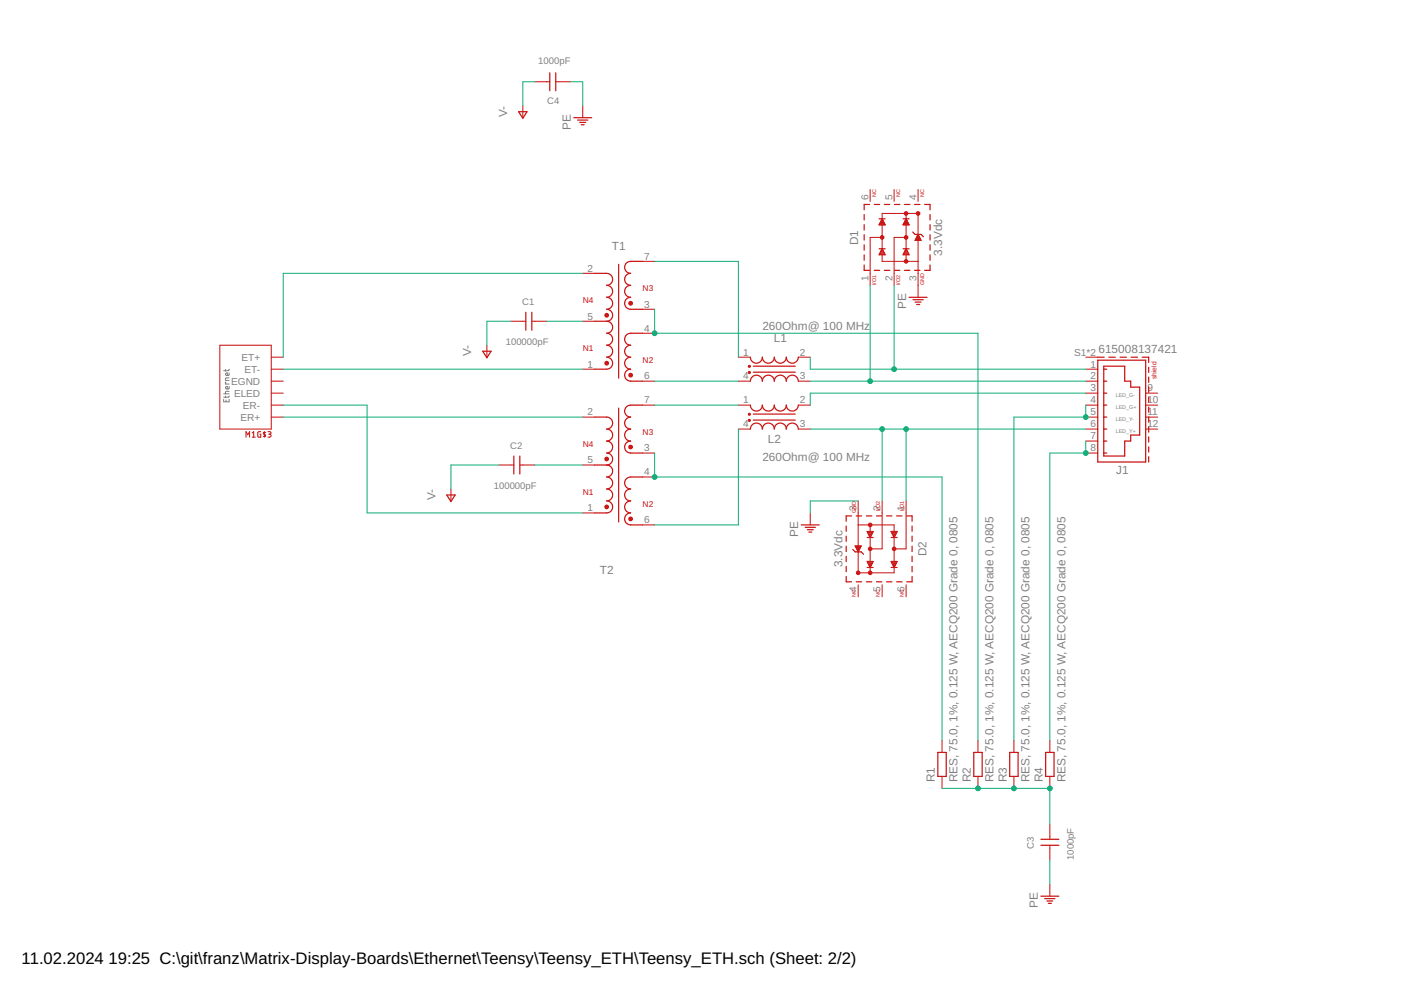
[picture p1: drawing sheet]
<svg xmlns="http://www.w3.org/2000/svg" width="297mm" height="210mm" viewBox="0 0 297 210" stroke-linecap="round" stroke-linejoin="round" font-family="sans-serif">
<path d="M47.8 78.3v.4M48.6 79.1l-.1 .5h-.4a.28 .28 0 0 1-.3-.3 .28 .28 0 0 1 .4-.2v.5M48.6 78.3l-.2 .3h-1M47.4 84.7v.5h1.2v-.5M47.4 83.5h1.2M47.8 84v.3M47.9 84.8v.4M47.9 81h-.1v.4h.8M48.6 84l-.1 .2h-1.1M48.6 83h-.7l-.1 .5M48.6 81.9l-.1 .5-.4 .1a.28 .28 0 0 1-.3-.4 .28 .28 0 0 1 .4-.2v.6M48.6 80.1h-.7l-.1 .2v.3h.8" fill="none" stroke="#808080" stroke-width=".21"/>
<g fill="none" stroke="#c90d0c" stroke-width=".21">
<path d="M113.4 17.3h3.1M117.8 17.3h3.2M110.8 22.4v2.6M123.5 22.4v2.6M123.5 58h2.6M136.2 55.4h2.6M184.5 40.2v2.5M187 54.1v1.3h7.6M187 50.3h-2.5v10.2M187 46.4v-1.1h7.6v17.7M187 47.8v4.9M189.6 40.2v2.5"/>
<path d="M192.1 50.3h-2.5v10.2M192.1 45.3v1.2M192.1 47.8v5.1M192.1 54.1v1.3M194.6 40.2v2.5M46.6 73.2h10.9v17.8h-10.9zM57.5 78.3h2.5M57.5 75.7h2.5M103.2 73.2v2.5M108.3 68.1h3.2M112.8 68.1h3.1M123.5 78.3h2.6"/>
<path d="M123.5 68.1h2.6M136.2 65.6h2.6M136.2 70.7h2.6M156.5 75.7h2.6M169.2 75.7h2.6M230.2 78.3h2.5M230.2 75.7h2.5M52.2 92.7v-1.2l.3 .7 .4-.7v1.2M53.5 91.8l.3-.3v1.2M53.5 92.7h.6M55.3 91.5l-.6 .2v.7l.1 .3h.5v-.6h-.2M56.1 91.5v1.2"/>
<path d="M56.3 91.7h-.3l-.2 .1 .5 .5v.2h-.5M56.8 91.5h.5l.2 .2-.2 .3-.3 .1M57.1 92.1l.4 .2-.1 .3-.6 .1M57.5 88.4h2.5M57.5 85.9h2.5M57.5 83.4h2.5M57.5 80.8h2.5M105.8 98.6h3.1M110.2 98.6h3.2M123.5 88.4h2.6M123.5 98.6h2.6M136.2 85.9h2.6"/>
<path d="M136.2 80.8h2.6M136.2 96.1h2.6M156.5 85.9h2.6M156.5 80.8h2.6M156.5 91h2.6M169.2 85.9h2.6M169.2 80.8h2.6M169.2 91h2.6M230.2 88.4h2.5M230.2 85.9h2.5M230.2 83.4h2.5M230.2 80.8h2.5"/>
<path d="M230.2 91h2.5M230.2 96.1h2.5M230.2 93.5h2.5M242.9 88.4h2.5M242.9 85.9h2.5M242.9 83.4h2.5M242.9 91h2.5M95.6 103.7v2.5M123.5 108.8h2.6M136.2 101.1h2.6M136.2 111.3h2.6M171.8 108.8v2.5"/>
<path d="M181.9 111.3h7.7v1.3M181.9 106.2v15.3h7.7v-1.2M184.5 111.3v1.3M184.5 113.8v5.1M187 106.2v10.2h-2.5M189.6 114v4.9M192.1 106.2v10.2h-2.5M181.9 124v2.5M184.5 120.2v1.3M187 124v2.5M192.1 124v2.5M199.7 157v2.5"/>
<path d="M207.3 157v2.5M215 157v2.5M222.6 157v2.5M199.7 164.6v2.6M207.3 164.6v2.6M215 164.6v2.6M222.6 164.6v2.6M222.6 174.8v3.1M222.6 179.2v3.2M222.6 187.5v2.5"/>
</g>
<g fill="none" stroke="#c90d0c" stroke-width=".25">
<path d="M116.6 15.4v3.8M117.8 15.4v3.8M110 23.7h1.7l-.9 1.4zM121.6 25h3.9M122.4 25.5h2.2M122.9 26h1.3M123.2 26.5h.7M126.1 58h2.5a1.27 1.27 0 0 1 1.3 1.2 1.27 1.27 0 0 1-1.3 1.3 1.27 1.27 0 0 1 1.3 1.3 1.27 1.27 0 0 1-1.3 1.2 1.27 1.27 0 0 1 1.3 1.3 1.27 1.27 0 0 1-1.3 1.3 1.27 1.27 0 0 1 1.3 1.2 1.27 1.27 0 0 1-1.3 1.3M131.2 56v24.2M136.2 55.4h-2.5a1.27 1.27 0 0 0-1.3 1.3 1.27 1.27 0 0 0 1.3 1.3 1.27 1.27 0 0 0-1.3 1.2 1.27 1.27 0 0 0 1.3 1.3 1.27 1.27 0 0 0-1.3 1.3 1.27 1.27 0 0 0 1.3 1.2 1.27 1.27 0 0 0-1.3 1.3 1.27 1.27 0 0 0 1.3 1.3h2.5M183.2 45.5v1.1M183.2 47.6v1.2"/>
<path d="M183.2 49.8v1.1M183.2 51.9v1.1M183.2 54v1.2M183.2 56.2v1.1h1.2M184.4 43.3h-1.2v1.2M185.4 43.3h1.1M185.4 57.3h1.1M186.4 46.4h1.3M186.4 52.7h1.3M186.5 53.9h1.1M186.5 47.4h1M186.6 53.6h.9"/>
<path d="M186.6 47.2h.8M186.7 53.4h.7M186.8 47h.5M186.8 53.2h.5M186.9 46.8h.3M186.9 53h.3M187 46.5h.1M187 46.4l.7 1.3h-1.3zM187 52.7l.7 1.3h-1.3zM187 52.7v.1M187.5 43.3h1.1M187.5 57.3h1.1"/>
<path d="M189.6 43.3h1.2M189.6 57.3h1.2M191.5 46.4h1.2M191.5 52.7h1.2M191.6 53.9h1.1M191.6 47.4h1M191.7 53.6h.9M191.7 47.2h.8M191.8 43.3h1.1M191.8 57.3h1.1M191.8 53.4h.6M191.8 47h.6"/>
<path d="M191.9 53.2h.4M191.9 46.8h.4M192 53h.2M192 46.5h.2M192.1 46.4l.6 1.3h-1.2zM192.1 52.7l.6 1.3h-1.2zM192.1 52.7v.1M193.5 49.2l.5 .5h1.3l.5 .5M193.9 43.3h1.2M193.9 57.3h1.2M194.1 50.8h1.1M194.2 50.5h.9"/>
<path d="M194.4 50.3h.5M194.5 50.1h.3M194.6 49.9h.1M194.6 49.7l.7 1.3h-1.3zM196 43.3h1.2v1.2M197.2 56.2v1.1h-1.2M197.2 45.5v1.1M197.2 47.6v1.2M197.2 49.8v1.1M197.2 51.9v1.1M197.2 54v1.2M102.3 74.5h1.8l-.9 1.4z"/>
<path d="M111.5 66.2v3.8M112.8 66.2v3.8M126.1 68.1h2.5M128.6 68.1a1.27 1.27 0 0 1 1.3 1.3 1.27 1.27 0 0 1-1.3 1.3 1.27 1.27 0 0 1 1.3 1.2 1.27 1.27 0 0 1-1.3 1.3 1.27 1.27 0 0 1 1.3 1.3 1.27 1.27 0 0 1-1.3 1.2 1.27 1.27 0 0 1 1.3 1.3 1.27 1.27 0 0 1-1.3 1.3h-2.5M136.2 70.7h-2.5a1.27 1.27 0 0 0-1.3 1.2 1.27 1.27 0 0 0 1.3 1.3 1.27 1.27 0 0 0-1.3 1.3 1.27 1.27 0 0 0 1.3 1.2 1.27 1.27 0 0 0-1.3 1.3 1.27 1.27 0 0 0 1.3 1.3 1.27 1.27 0 0 0-1.3 1.2 1.27 1.27 0 0 0 1.3 1.3h2.5M159.1 75.7a1.27 1.27 0 0 0 1.3 1.3 1.27 1.27 0 0 0 1.2-1.3 1.27 1.27 0 0 0 1.3 1.3 1.27 1.27 0 0 0 1.3-1.3 1.27 1.27 0 0 0 1.2 1.3 1.27 1.27 0 0 0 1.3-1.3 1.27 1.27 0 0 0 1.3 1.3 1.27 1.27 0 0 0 1.2-1.3M159.7 77.6h8.9M159.7 78.9h8.9M192.7 63h3.9M193.6 63.5h2.1M194 64.1h1.3M194.4 64.6h.6"/>
<path d="M232.7 75.7h1.4M232.7 76.4h10.2v21.6h-10.2zM234 78.3h.7M234 77.6h4.5v3.2h1.2v1.3h1.9v10.1h-1.9v1.3h-1.2v3.2h-4.5zM235.1 75.7h1.4M237.5 75.7h1.3M239.8 75.7h1.4M242.2 75.7h1.3v1.2M243.5 77.9v1.1M243.5 79.9v1.2M108.9 96.7v3.8M110.2 96.7v3.8"/>
<path d="M126.1 88.4h2.5a1.27 1.27 0 0 1 1.3 1.3 1.27 1.27 0 0 1-1.3 1.3 1.27 1.27 0 0 1 1.3 1.2 1.27 1.27 0 0 1-1.3 1.3 1.27 1.27 0 0 1 1.3 1.3 1.27 1.27 0 0 1-1.3 1.3 1.27 1.27 0 0 1 1.3 1.2 1.27 1.27 0 0 1-1.3 1.3M126.1 98.6h2.5M128.6 98.6a1.27 1.27 0 0 1 1.3 1.3 1.27 1.27 0 0 1-1.3 1.2 1.27 1.27 0 0 1 1.3 1.3 1.27 1.27 0 0 1-1.3 1.3 1.27 1.27 0 0 1 1.3 1.2 1.27 1.27 0 0 1-1.3 1.3 1.27 1.27 0 0 1 1.3 1.3 1.27 1.27 0 0 1-1.3 1.3h-2.5M131.2 86.5v24.2M136.2 85.9h-2.5a1.27 1.27 0 0 0-1.3 1.3 1.27 1.27 0 0 0 1.3 1.2 1.27 1.27 0 0 0-1.3 1.3 1.27 1.27 0 0 0 1.3 1.3 1.27 1.27 0 0 0-1.3 1.2 1.27 1.27 0 0 0 1.3 1.3 1.27 1.27 0 0 0-1.3 1.3 1.27 1.27 0 0 0 1.3 1.3h2.5M159.1 80.8a1.27 1.27 0 0 1 1.3-1.3 1.27 1.27 0 0 1 1.2 1.3 1.27 1.27 0 0 1 1.3-1.3 1.27 1.27 0 0 1 1.3 1.3 1.27 1.27 0 0 1 1.2-1.3 1.27 1.27 0 0 1 1.3 1.3 1.27 1.27 0 0 1 1.3-1.3 1.27 1.27 0 0 1 1.2 1.3M159.1 91a1.27 1.27 0 0 1 1.3-1.3 1.27 1.27 0 0 1 1.2 1.3 1.27 1.27 0 0 1 1.3-1.3 1.27 1.27 0 0 1 1.3 1.3 1.27 1.27 0 0 1 1.2-1.3 1.27 1.27 0 0 1 1.3 1.3 1.27 1.27 0 0 1 1.3-1.3 1.27 1.27 0 0 1 1.2 1.3M159.1 85.9a1.27 1.27 0 0 0 1.3 1.3 1.27 1.27 0 0 0 1.2-1.3 1.27 1.27 0 0 0 1.3 1.3 1.27 1.27 0 0 0 1.3-1.3 1.27 1.27 0 0 0 1.2 1.3 1.27 1.27 0 0 0 1.3-1.3 1.27 1.27 0 0 0 1.3 1.3 1.27 1.27 0 0 0 1.2-1.3M159.7 89.1h8.9M159.7 87.8h8.9M234 80.8h.7M234 96.1h.7"/>
<path d="M234 85.9h.7M234 88.4h.7M234 93.5h.7M234 91h.7M234 83.4h.7M243.5 82.1v1.1M243.5 84.2v1.1M243.5 86.3v1.1M243.5 88.4v1.1M243.5 90.5v1.1M243.5 92.6v1.1M243.5 94.7v1.1"/>
<path d="M243.5 96.8v1.2M94.7 104.9h1.8l-.9 1.4zM136.2 101.1h-2.5a1.27 1.27 0 0 0-1.3 1.3 1.27 1.27 0 0 0 1.3 1.3 1.27 1.27 0 0 0-1.3 1.2 1.27 1.27 0 0 0 1.3 1.3 1.27 1.27 0 0 0-1.3 1.3 1.27 1.27 0 0 0 1.3 1.3 1.27 1.27 0 0 0-1.3 1.2 1.27 1.27 0 0 0 1.3 1.3h2.5M169.9 111.3h3.8M170.7 111.8h2.2M171.2 112.3h1.2M171.5 112.8h.6M179.4 111.5v1.1M179.4 113.7v1.1M179.4 115.8v1.1M179.4 117.9v1.2M180.6 109.4h-1.2v1.1"/>
<path d="M180.8 116.5l.5 .5h1.3l.5 .5M181.3 115.7h1.3l-.7 1.3zM181.4 115.9h1.1M181.5 116.1h.9M181.5 109.4h1.2M181.6 116.3h.7M181.7 116.5h.5M181.8 116.8h.3M181.9 117h.1M183.7 109.4h1.1M183.9 114h1.2M183.9 119h1.2l-.6 1.3z"/>
<path d="M183.9 112.7h1.2l-.6 1.3zM183.9 112.8h1.2M183.9 119.2h1.1M184 113h1M184 119.4h.9M184.1 113.2h.8M184.2 119.6h.6M184.2 113.4h.6M184.3 119.9h.4M184.3 113.6h.4M184.4 113.9h.1M185.8 109.4h1.2"/>
<path d="M188 109.4h1.1M188.9 114h1.3M188.9 119h1.3l-.6 1.3zM188.9 112.7h1.3l-.6 1.3zM189 112.8h1.2M189 119.2h1.1M189.1 113h1M189.1 119.4h.9M189.2 113.2h.7M189.2 119.6h.7M189.3 113.4h.5M189.4 119.9h.4"/>
<path d="M189.4 113.6h.3M189.5 113.9h.1M190.1 109.4h1.1M192.2 109.4h1.2v1.1M193.4 111.5v1.1M193.4 113.7v1.1M193.4 115.8v1.1M193.4 117.9v1.2M179.4 122.2v1.2h1.2M179.4 120.1v1.1M181.5 123.4h1.2M183.7 123.4h1.1"/>
<path d="M183.9 120.3h1.2M184.4 120.1h.2M185.8 123.4h1.2M188 123.4h1.1M188.9 120.3h1.3M189.5 120.1h.2M190.1 123.4h1.1M193.4 122.2v1.2h-1.2M193.4 120.1v1.1M198.8 159.5h1.8v5.1h-1.8zM206.5 159.5h1.7v5.1h-1.7zM214.1 159.5h1.8v5.1h-1.8z"/>
<path d="M221.7 159.5h1.8v5.1h-1.8zM220.7 177.9h3.8M220.7 179.2h3.8M220.7 190h3.8M221.5 190.5h2.2M222 191h1.2M222.3 191.5h.6"/>
</g>
<g fill="#c90d0c" stroke="#c90d0c" stroke-width=".21">
<circle cx="128.6" cy="77" r=".41"/>
<circle cx="133.7" cy="79.5" r=".41"/>
<circle cx="133.7" cy="64.3" r=".41"/>
<circle cx="128.6" cy="66.8" r=".41"/>
<circle cx="128.6" cy="107.5" r=".4"/>
<circle cx="133.7" cy="110" r=".4"/>
<circle cx="133.7" cy="94.8" r=".4"/>
<circle cx="128.6" cy="97.3" r=".4"/>
<circle cx="158.9" cy="79" r=".24"/>
<circle cx="158.9" cy="77.7" r=".23"/>
<circle cx="158.9" cy="89.1" r=".24"/>
<circle cx="158.9" cy="87.8" r=".23"/>
<circle cx="192.1" cy="55.4" r=".38"/>
<circle cx="194.6" cy="45.3" r=".38"/>
<circle cx="187" cy="50.3" r=".38"/>
<circle cx="192.1" cy="50.3" r=".38"/>
<circle cx="192.1" cy="45.3" r=".38"/>
<circle cx="184.5" cy="111.3" r=".38"/>
<circle cx="181.9" cy="121.5" r=".38"/>
<circle cx="189.6" cy="116.4" r=".38"/>
<circle cx="184.5" cy="116.4" r=".38"/>
<circle cx="184.5" cy="121.5" r=".38"/>
</g>
<g fill="none" stroke="#0dab76" stroke-width=".21">
<path d="M113.4 17.3h-2.6v5.1M121 17.3h2.5v5.1M123.5 58h-63.5v17.7M138.8 55.4h17.7v20.3M60 78.3h63.5M108.3 68.1h-5.1v5.1M115.9 68.1h7.6M138.8 65.6v5.1h68.5v86.3M171.8 75.7v2.6h58.4M184.5 60.5v20.3M189.6 60.5v17.8M60 88.4h63.5"/>
<path d="M60 85.9h17.8v22.9h45.7M105.8 98.6h-10.2v5.1M113.4 98.6h10.1M138.8 96.1v5h60.9v55.9M138.8 80.8h17.7M138.8 85.9h17.7M156.5 91v20.3h-17.7M171.8 91h58.4M171.8 80.8h58.4M187 91v15.2M192.1 91v15.2M230.2 85.9v2.5h-15.2v68.6"/>
<path d="M230.2 93.5v2.6h-7.6v60.9M230.2 83.4h-58.4v2.5M181.9 106.2h-10.1v2.6M199.7 167.2h22.9v7.6M222.6 182.4v5.1"/>
</g>
<g fill="#0dab76" stroke="#0dab76" stroke-width=".21">
<circle cx="138.8" cy="70.7" r=".51"/>
<circle cx="138.8" cy="101.1" r=".51"/>
<circle cx="230.2" cy="88.4" r=".51"/>
<circle cx="230.2" cy="96.1" r=".51"/>
<circle cx="192.1" cy="91" r=".51"/>
<circle cx="187" cy="91" r=".51"/>
<circle cx="184.5" cy="80.8" r=".51"/>
<circle cx="189.6" cy="78.3" r=".51"/>
<circle cx="215" cy="167.2" r=".51"/>
<circle cx="207.3" cy="167.2" r=".51"/>
<circle cx="222.6" cy="167.2" r=".51"/>
</g>
<g font-size="3.5">
<text x="4.6" y="204.3">11.02.2024</text>
<text x="23" y="204.3">19:25 C:\git\franz\Matrix-Display-Boards\Ethernet\Teensy\Teensy_ETH\Teensy_ETH.sch (Sheet: 2/2)</text>
</g>
<g font-size="2.5" fill="#808080">
<text x="107.5" y="24.8" transform="rotate(-90 107.5 24.8)">V-</text>
<text x="121" y="27.5" transform="rotate(-90 121 27.5)">PE</text>
<text x="129.7" y="53.1">T1</text>
<text x="182" y="51.9" transform="rotate(-90 182 51.9)">D1</text>
<text x="199.7" y="54.2" transform="rotate(-90 199.7 54.2)">3.3Vdc</text>
<text x="192.1" y="65.6" transform="rotate(-90 192.1 65.6)">PE</text>
<text x="161.6" y="69.9">260Ohm@ 100 MHz</text>
<text x="99.9" y="75.5" transform="rotate(-90 99.9 75.5)">V-</text>
<text x="164.1" y="72.4">L1</text>
<text x="232.9" y="74.9">615008137421</text>
<text x="162.8" y="94">L2</text>
<text x="161.6" y="97.8">260Ohm@ 100 MHz</text>
<text x="236.6" y="100.6">J1</text>
<text x="92.3" y="106" transform="rotate(-90 92.3 106)">V-</text>
<text x="169.3" y="113.8" transform="rotate(-90 169.3 113.8)">PE</text>
<text x="196.4" y="118" transform="rotate(-90 196.4 118)">D2</text>
<text x="127.2" y="121.7">T2</text>
<text x="178.7" y="120.3" transform="rotate(-90 178.7 120.3)">3.3Vdc</text>
<text x="198.2" y="165.9" transform="rotate(-90 198.2 165.9)">R1</text>
<text x="203" y="165.9" transform="rotate(-90 203 165.9)">RES, 75.0, 1%, 0.125 W, AECQ200 Grade 0, 0805</text>
<text x="205.9" y="165.9" transform="rotate(-90 205.9 165.9)">R2</text>
<text x="210.6" y="165.9" transform="rotate(-90 210.6 165.9)">RES, 75.0, 1%, 0.125 W, AECQ200 Grade 0, 0805</text>
<text x="213.5" y="165.9" transform="rotate(-90 213.5 165.9)">R3</text>
<text x="218.3" y="165.9" transform="rotate(-90 218.3 165.9)">RES, 75.0, 1%, 0.125 W, AECQ200 Grade 0, 0805</text>
<text x="221.1" y="165.9" transform="rotate(-90 221.1 165.9)">R4</text>
<text x="225.9" y="165.9" transform="rotate(-90 225.9 165.9)">RES, 75.0, 1%, 0.125 W, AECQ200 Grade 0, 0805</text>
<text x="220" y="192.6" transform="rotate(-90 220 192.6)">PE</text>
</g>
<g font-size="2.1" fill="#808080">
<text x="184.1" y="42.4" transform="rotate(-90 184.1 42.4)">6</text>
<text x="189.2" y="42.4" transform="rotate(-90 189.2 42.4)">5</text>
<text x="194.3" y="42.4" transform="rotate(-90 194.3 42.4)">4</text>
<text x="124.5" y="57.6">2</text>
<text x="136.6" y="55.1">7</text>
<text x="184.1" y="59.5" transform="rotate(-90 184.1 59.5)">1</text>
<text x="189.2" y="59.5" transform="rotate(-90 189.2 59.5)">2</text>
<text x="194.3" y="59.5" transform="rotate(-90 194.3 59.5)">3</text>
<text x="136.6" y="65.2">3</text>
<text x="124.5" y="67.8">5</text>
<text x="136.6" y="70.3">4</text>
<text x="51.2" y="76.5">ET+</text>
<text x="124.5" y="77.9">1</text>
<text x="157.6" y="75.4">1</text>
<text x="169.6" y="75.4">2</text>
<text x="227.8" y="75.4">S1*2</text>
<text x="231.2" y="77.9">1</text>
<text x="49" y="81.6">EGND</text>
<text x="51.9" y="79">ET-</text>
<text x="136.6" y="80.5">6</text>
<text x="157.6" y="80.5">4</text>
<text x="169.6" y="80.5">3</text>
<text x="231.2" y="83">3</text>
<text x="231.2" y="80.5">2</text>
<text x="243.3" y="83">9</text>
<text x="49.6" y="84.1">ELED</text>
<text x="51" y="89.2">ER+</text>
<text x="51.5" y="86.7">ER-</text>
<text x="124.5" y="88.1">2</text>
<text x="136.6" y="85.5">7</text>
<text x="157.6" y="85.5">1</text>
<text x="169.6" y="85.5">2</text>
<text x="231.2" y="88.1">5</text>
<text x="231.2" y="85.5">4</text>
<text x="243.3" y="88.1">11</text>
<text x="243.3" y="85.5">10</text>
<text x="136.6" y="95.7">3</text>
<text x="157.6" y="90.6">4</text>
<text x="169.6" y="90.6">3</text>
<text x="231.2" y="90.6">6</text>
<text x="231.2" y="93.2">7</text>
<text x="231.2" y="95.7">8</text>
<text x="243.3" y="90.6">12</text>
<text x="124.5" y="98.2">5</text>
<text x="136.6" y="100.8">4</text>
<text x="124.5" y="108.4">1</text>
<text x="136.6" y="110.9">6</text>
<text x="181.6" y="108.4" transform="rotate(-90 181.6 108.4)">3</text>
<text x="186.7" y="108.4" transform="rotate(-90 186.7 108.4)">2</text>
<text x="191.8" y="108.4" transform="rotate(-90 191.8 108.4)">1</text>
<text x="181.6" y="125.5" transform="rotate(-90 181.6 125.5)">4</text>
<text x="186.7" y="125.5" transform="rotate(-90 186.7 125.5)">5</text>
<text x="191.8" y="125.5" transform="rotate(-90 191.8 125.5)">6</text>
</g>
<g font-size="2" fill="#808080">
<text x="114.1" y="13.7">1000pF</text>
<text x="116" y="22.1">C4</text>
<text x="110.7" y="64.7">C1</text>
<text x="107.2" y="73.2">100000pF</text>
<text x="108.2" y="95.2">C2</text>
<text x="104.7" y="103.7">100000pF</text>
<text x="219.2" y="180" transform="rotate(-90 219.2 180)">C3</text>
<text x="227.7" y="182.3" transform="rotate(-90 227.7 182.3)">1000pF</text>
</g>
<g font-size="1.8" fill="#c90d0c">
<text x="123.5" y="64.3">N4</text>
<text x="136.2" y="61.8">N3</text>
<text x="123.5" y="74.5">N1</text>
<text x="136.2" y="77">N2</text>
<text x="123.5" y="94.8">N4</text>
<text x="136.2" y="92.2">N3</text>
<text x="123.5" y="104.9">N1</text>
<text x="136.2" y="107.5">N2</text>
</g>
<text font-size="1.4" fill="#c90d0c" x="245.2" y="80.4" transform="rotate(-90 245.2 80.4)">shield</text>
<g font-size="1.1" fill="#c90d0c">
<text x="185.8" y="41.8" transform="rotate(-90 185.8 41.8)">NC</text>
<text x="190.8" y="41.8" transform="rotate(-90 190.8 41.8)">NC</text>
<text x="195.9" y="41.8" transform="rotate(-90 195.9 41.8)">NC</text>
<text x="185.8" y="60.5" transform="rotate(-90 185.8 60.5)">I/O1</text>
<text x="190.8" y="60.5" transform="rotate(-90 190.8 60.5)">I/O2</text>
<text x="195.9" y="60.5" transform="rotate(-90 195.9 60.5)">GND</text>
<text x="181.5" y="108.7" transform="rotate(-90 181.5 108.7)">GND</text>
<text x="186.6" y="108.4" transform="rotate(-90 186.6 108.4)">I/O2</text>
<text x="191.6" y="108.4" transform="rotate(-90 191.6 108.4)">I/O1</text>
<text x="181.5" y="126.5" transform="rotate(-90 181.5 126.5)">NC</text>
<text x="186.6" y="126.5" transform="rotate(-90 186.6 126.5)">NC</text>
<text x="191.6" y="126.5" transform="rotate(-90 191.6 126.5)">NC</text>
</g>
<g font-size="1.1" fill="#808080">
<text x="236.6" y="89.2">LED_Y-</text>
<text x="236.6" y="86.7">LED_G+</text>
<text x="236.6" y="84.2">LED_G-</text>
<text x="236.6" y="91.8">LED_Y+</text>
</g>
</svg>
